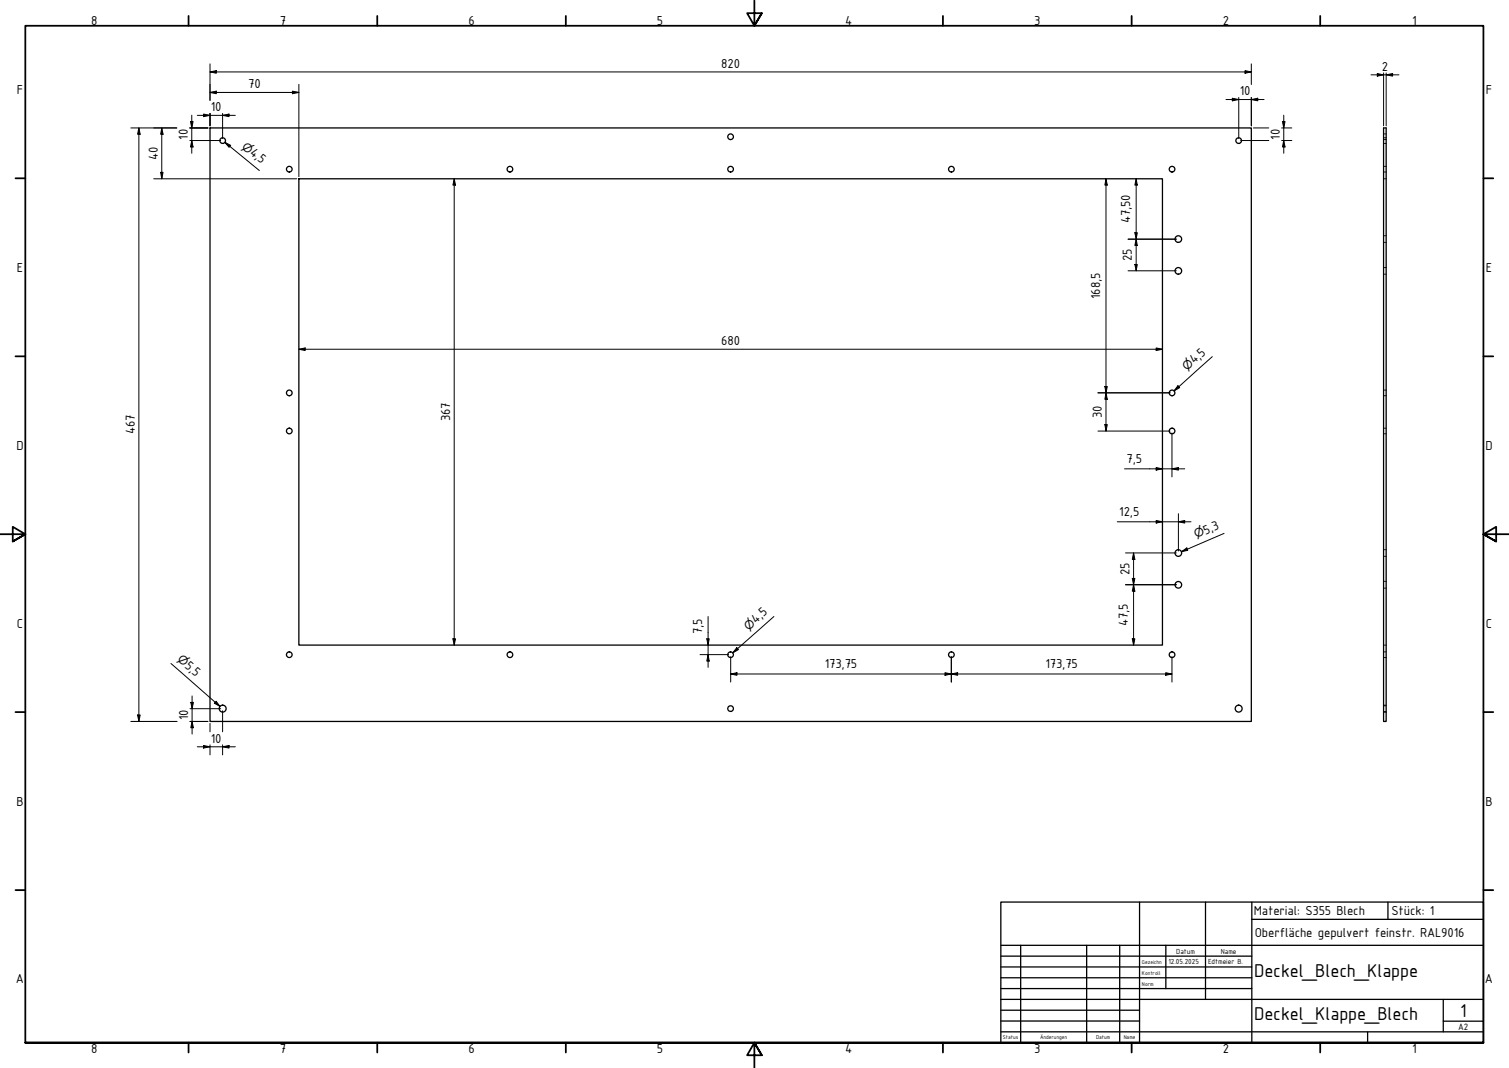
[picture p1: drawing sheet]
<svg xmlns="http://www.w3.org/2000/svg" width="594mm" height="420mm" viewBox="0 0 594 420" stroke-linecap="round" stroke-linejoin="round" font-family="sans-serif">
<!-- layer: Sichtbar (ISO) -->
<g fill="none" stroke="#000" stroke-width=".51">
<path d="M82.7 50.3h409.9v233.5h-409.9zM544.7 50.3h1v233.5h-1zM117.7 70.3h339.9v183.5h-339.9z"/>
<circle cx="87.7" cy="55.3" r="1.11"/>
<circle cx="287.6" cy="53.8" r="1.11"/>
<circle cx="487.6" cy="55.3" r="1.11"/>
<circle cx="113.9" cy="66.6" r="1.11"/>
<circle cx="200.8" cy="66.6" r="1.11"/>
<circle cx="287.6" cy="66.6" r="1.11"/>
<circle cx="374.6" cy="66.6" r="1.11"/>
<circle cx="461.4" cy="66.6" r="1.11"/>
<circle cx="463.9" cy="94.1" r="1.3"/>
<circle cx="463.9" cy="106.6" r="1.3"/>
<circle cx="113.9" cy="154.6" r="1.11"/>
<circle cx="461.4" cy="154.6" r="1.11"/>
<circle cx="113.9" cy="169.6" r="1.11"/>
<circle cx="461.4" cy="169.6" r="1.11"/>
<circle cx="463.9" cy="217.6" r="1.3"/>
<circle cx="463.9" cy="230.1" r="1.3"/>
<circle cx="113.9" cy="257.6" r="1.11"/>
<circle cx="200.8" cy="257.6" r="1.11"/>
<circle cx="287.6" cy="257.6" r="1.11"/>
<circle cx="374.6" cy="257.6" r="1.11"/>
<circle cx="461.4" cy="257.6" r="1.11"/>
<circle cx="87.7" cy="278.8" r="1.37"/>
<circle cx="287.6" cy="278.8" r="1.11"/>
<circle cx="487.6" cy="278.8" r="1.37"/>
</g>
<!-- layer: Verdeckt (ISO) -->
<g fill="none" stroke="#000" stroke-width=".39">
<path d="M544.7 52.7h.4M544.7 54.9h.4M544.7 54.2h.4M544.7 56.4h.4M545.4 52.7h.3M545.4 54.9h.3M545.4 54.2h.3M545.4 56.4h.3M544.7 70.3h.4M544.7 65.4h.4M544.7 67.7h.4M545.4 70.3h.3"/>
<path d="M545.4 65.4h.3M545.4 67.7h.3M544.7 92.8h.4M544.7 95.4h.4M545.4 92.8h.3M545.4 95.4h.3M544.7 105.3h.4M544.7 107.9h.4M545.4 105.3h.3M545.4 107.9h.3M544.7 153.5h.4M544.7 155.7h.4"/>
<path d="M545.4 153.5h.3M545.4 155.7h.3M544.7 170.7h.4M544.7 168.4h.4M545.4 170.7h.3M545.4 168.4h.3M544.7 218.9h.4M544.7 216.3h.4M545.4 218.9h.3M545.4 216.3h.3M544.7 231.4h.4M544.7 228.7h.4"/>
<path d="M545.4 231.4h.3M545.4 228.7h.3M544.7 253.8h.4M544.7 258.7h.4M544.7 256.5h.4M545.4 253.8h.3M545.4 258.7h.3M545.4 256.5h.3M544.7 277.4h.4M544.7 277.7h.4M544.7 280h.4M545.4 277.4h.3"/>
<path d="M545.4 277.7h.3M545.4 280h.3M544.7 280.2h.4M545.4 280.2h.3"/>
</g>
<!-- layer: Rahmen (ISO) -->
<g fill="none" stroke="#000" stroke-width=".7">
<path d="M74.2 6.3v3.8M148.5 6.3v3.8M222.8 6.3v3.8M297 .2v9.9l-2.9-4.9h5.8l-2.9 4.9 2.9-4.9M371.2 6.3v3.8M445.5 6.3v3.8M519.7 6.3v3.8M6.1 70.1h3.9M584 70.1h3.9M6.1 140.2h3.9M584 140.2h3.9M0 210.2h10l-5-3v5.8l5-2.8-5 2.8"/>
<path d="M594 210.2h-10l5-3v5.8l-5-2.8 5 2.8M6.1 280.1h3.9M584 280.1h3.9M6.1 350.2h3.9M584 350.2h3.9M10 410.2v-400.1h574v400.1h-574h574M74.2 410.2v3.9M148.5 410.2v3.9M222.8 410.2v3.9M299.9 415.1l-2.9-4.9 2.9 4.9h-5.8l2.9-4.9v10M371.2 410.2v3.9M445.5 410.2v3.9"/>
<path d="M519.7 410.2v3.9"/>
</g>
<!-- layer: Titel (ISO) -->
<g fill="none" stroke="#000" stroke-width=".51">
<path d="M394 354.9h190v55.3h-190zM448.6 354.9v55.3M474.6 354.9v38.3M492.8 354.9v55.3M546.4 354.9v6.8M394 376.2h98.8M394 371.9h190M401.8 371.9v38.3M427.8 371.9v38.3M440.8 371.9v38.3M459 371.9v17M492.8 361.7h91.2"/>
<path d="M394 380.4h98.8M394 384.7h98.8M394 388.9h98.8M394 393.2h190M394 397.4h54.6M568.2 393.2v12.7M394 405.9h190M394 401.7h54.6M538.4 405.9v4.3M568.2 401.7h15.8"/>
</g>
<g fill="none" stroke="#000" stroke-width=".39">
<path d="M82.7 28.3l2.5-.5v1zM82.7 36.4l2.5-.5v1zM82.7 28.3h409.9M82.7 25.1v14.4M82.7 36.4h35M115.1 35.9l2.6 .5-2.6 .5zM117.7 33.2v36.3M482.7 39.2h14.9M485.1 38.7l2.6 .5-2.6 .5zM487.7 38.3v16.2M490.2 27.8l2.4 .5-2.4 .5zM492.6 39.2l2.6-.5v1z"/>
<path d="M492.6 25.1v8.2M492.6 38.3v11.2M539.8 29.4h10.9M542.2 28.9l2.5 .5-2.5 .6zM544.7 28.7v20.8M545.7 29.4l2.6-.5v1.1zM545.7 28.7v20.8M51.5 50.3h18.1M54.7 50.3l.5 2.5h-1zM54.7 50.3v233.5M63.7 50.3l.5 2.5h-1zM63.7 50.3v20"/>
<path d="M74.7 50.3h7.2M74.7 55.3h12.2M75 47.8h1l-.5 2.5zM75.5 55.3l.5 2.5h-1zM75.5 45.3v15M77.7 45.4h14.9M80.1 44.9l2.6 .5-2.6 .5zM82.7 44.6v4.9M87.6 45.4l2.6-.5v1zM87.6 44.6v9.9M88.5 56l2.3 1.2-.6 .8zM88.5 56l13.6 11.1"/>
<path d="M488.4 55.3h11.1M493.5 50.3h6M504.6 50.3h4M504.6 55.3h4M504.9 47.8h1l-.5 2.5zM505.4 55.3l.5 2.5h-1zM505.4 45.3v15M60.5 70.3h56.3M63.2 67.8h1l-.5 2.5zM178.8 70.3l.5 2.5h-1zM178.8 70.3v183.5M435.4 70.3l.5 2.5h-.9z"/>
<path d="M435.4 70.3v99.3M447.3 70.3l.4 2.5h-.9zM447.3 70.3v36.2M444.1 94.1h19M446.8 91.5h.9l-.4 2.6zM447.3 94.1l.4 2.5h-.9zM444.1 106.5h19M446.8 104.1h.9l-.4 2.4zM117.7 137.4l2.4-.5v1zM117.7 137.4h339.9M455.2 136.9l2.4 .5-2.4 .5zM432.2 154.5h28.4"/>
<path d="M435 152.1h.9l-.5 2.4zM435.4 154.5l.5 2.6h-.9zM463.7 151.7l.7 .8-2.2 1.3zM477.3 140.3l-15.1 13.5M432.2 169.6h28.4M435 167h.9l-.5 2.6zM461.4 170.3v17.3M442.7 184.4h23.7M455.2 183.9l2.4 .5-2.4 .6zM461.4 184.4l2.5-.5v1.1zM439.9 205.3h29M443.1 217.5h20"/>
<path d="M446.3 217.5l.5 2.6h-1zM446.3 217.5v36.3M455.2 204.8l2.4 .5-2.4 .5zM463.9 205.3l2.5-.5v1zM463.9 202.1v14.7M465.1 217l2.1-1.4 .4 .9zM481.9 209.8l-16.8 7.2M443.1 230h20M445.8 227.6h1l-.5 2.4zM446.3 230l.5 2.6h-1zM178.3 251.3h1l-.5 2.5zM275.6 257.5h11.2"/>
<path d="M278.3 251.3h.9l-.4 2.5zM278.8 257.5l.4 2.6h-.9zM278.8 242.5v20.1M287.7 258.4v9.9M290.1 254.8l.6 .8-2.2 1.2zM304.7 242.5l-16.2 14.3M374.5 258.4v9.9M445.8 251.3h1l-.5 2.5zM461.4 258.4v9.9M67.3 261l19.3 16.9M74.8 278.8h12.1M75.1 276.3h1l-.5 2.5z"/>
<path d="M75.6 273.8v15M85.1 275.9l1.5 2-2.2-1.3zM87.6 279.6v8.3M287.7 265.2l2.4-.6v1.1zM287.7 265.2h173.7M372 264.6l2.5 .6-2.5 .5zM374.5 265.2l2.5-.6v1.1zM458.9 264.6l2.5 .6-2.5 .5zM51.5 283.8h18.2M54.2 281.3h1l-.5 2.5zM74.8 283.8h7.1M75.6 283.8l.5 2.5h-1z"/>
<path d="M77.7 293.8h14.9M80.1 293.3l2.6 .5-2.6 .5zM82.7 284.6v3.3M82.7 293v4M87.6 293.8l2.6-.5v1zM87.6 293v4"/>
</g>
<g fill="#000">
<path d="M82.7 28.3l2.5-.5v1z" fill-rule="evenodd"/>
<path d="M82.7 36.4l2.5-.5v1z" fill-rule="evenodd"/>
<path d="M115.1 35.9l2.6 .5-2.6 .5z" fill-rule="evenodd"/>
<path d="M485.1 38.7l2.6 .5-2.6 .5z" fill-rule="evenodd"/>
<path d="M490.2 27.8l2.4 .5-2.4 .5z" fill-rule="evenodd"/>
<path d="M492.6 39.2l2.6-.5v1z" fill-rule="evenodd"/>
<path d="M542.2 28.9l2.5 .5-2.5 .6z" fill-rule="evenodd"/>
<path d="M545.7 29.4l2.6-.5v1.1z" fill-rule="evenodd"/>
<path d="M54.7 50.3l.5 2.5h-1z" fill-rule="evenodd"/>
<path d="M63.7 50.3l.5 2.5h-1z" fill-rule="evenodd"/>
<path d="M75 47.8h1l-.5 2.5z" fill-rule="evenodd"/>
<path d="M75.5 55.3l.5 2.5h-1z" fill-rule="evenodd"/>
<path d="M80.1 44.9l2.6 .5-2.6 .5z" fill-rule="evenodd"/>
<path d="M87.6 45.4l2.6-.5v1z" fill-rule="evenodd"/>
<path d="M88.5 56l2.3 1.2-.6 .8z" fill-rule="evenodd"/>
<path d="M504.9 47.8h1l-.5 2.5z" fill-rule="evenodd"/>
<path d="M505.4 55.3l.5 2.5h-1z" fill-rule="evenodd"/>
<path d="M63.2 67.8h1l-.5 2.5z" fill-rule="evenodd"/>
<path d="M178.8 70.3l.5 2.5h-1z" fill-rule="evenodd"/>
<path d="M435.4 70.3l.5 2.5h-.9z" fill-rule="evenodd"/>
<path d="M447.3 70.3l.4 2.5h-.9z" fill-rule="evenodd"/>
<path d="M446.8 91.5h.9l-.4 2.6z" fill-rule="evenodd"/>
<path d="M447.3 94.1l.4 2.5h-.9z" fill-rule="evenodd"/>
<path d="M446.8 104.1h.9l-.4 2.4z" fill-rule="evenodd"/>
<path d="M117.7 137.4l2.4-.5v1z" fill-rule="evenodd"/>
<path d="M455.2 136.9l2.4 .5-2.4 .5z" fill-rule="evenodd"/>
<path d="M435 152.1h.9l-.5 2.4z" fill-rule="evenodd"/>
<path d="M435.4 154.5l.5 2.6h-.9z" fill-rule="evenodd"/>
<path d="M463.7 151.7l.7 .8-2.2 1.3z" fill-rule="evenodd"/>
<path d="M435 167h.9l-.5 2.6z" fill-rule="evenodd"/>
<path d="M455.2 183.9l2.4 .5-2.4 .6z" fill-rule="evenodd"/>
<path d="M461.4 184.4l2.5-.5v1.1z" fill-rule="evenodd"/>
<path d="M455.2 204.8l2.4 .5-2.4 .5z" fill-rule="evenodd"/>
<path d="M463.9 205.3l2.5-.5v1z" fill-rule="evenodd"/>
<path d="M465.1 217l2.1-1.4 .4 .9z" fill-rule="evenodd"/>
<path d="M445.8 227.6h1l-.5 2.4z" fill-rule="evenodd"/>
<path d="M446.3 230l.5 2.6h-1z" fill-rule="evenodd"/>
<path d="M446.3 217.5l.5 2.6h-1z" fill-rule="evenodd"/>
<path d="M178.3 251.3h1l-.5 2.5z" fill-rule="evenodd"/>
<path d="M278.3 251.3h.9l-.4 2.5z" fill-rule="evenodd"/>
<path d="M290.1 254.8l.6 .8-2.2 1.2z" fill-rule="evenodd"/>
<path d="M445.8 251.3h1l-.5 2.5z" fill-rule="evenodd"/>
<path d="M75.1 276.3h1l-.5 2.5z" fill-rule="evenodd"/>
<path d="M85.1 275.9l1.5 2-2.2-1.3z" fill-rule="evenodd"/>
<path d="M278.8 257.5l.4 2.6h-.9z" fill-rule="evenodd"/>
<path d="M287.7 265.2l2.4-.6v1.1z" fill-rule="evenodd"/>
<path d="M372 264.6l2.5 .6-2.5 .5z" fill-rule="evenodd"/>
<path d="M374.5 265.2l2.5-.6v1.1z" fill-rule="evenodd"/>
<path d="M458.9 264.6l2.5 .6-2.5 .5z" fill-rule="evenodd"/>
<path d="M54.2 281.3h1l-.5 2.5z" fill-rule="evenodd"/>
<path d="M75.6 283.8l.5 2.5h-1z" fill-rule="evenodd"/>
<path d="M80.1 293.3l2.6 .5-2.6 .5z" fill-rule="evenodd"/>
<path d="M87.6 293.8l2.6-.5v1z" fill-rule="evenodd"/>
</g>
<g font-size="7.9">
<text x="493.8" y="384.3">Deckel_Blech_Klappe</text>
<text x="493.8" y="401.3">Deckel_Klappe_Blech</text>
<text x="574.9" y="400">1</text>
</g>
<g font-size="5.5">
<text x="35.9" y="9.8">8</text>
<text x="110.2" y="9.8">7</text>
<text x="184.4" y="9.8">6</text>
<text x="258.6" y="9.8">5</text>
<text x="332.7" y="9.8">4</text>
<text x="407.2" y="9.8">3</text>
<text x="481.4" y="9.8">2</text>
<text x="556" y="9.8">1</text>
<text x="284" y="26.7">820</text>
<text x="544" y="27.9">2</text>
<text x="97.7" y="34.7">70</text>
<text x="6.6" y="36.9">F</text>
<text x="488.1" y="37.5">10</text>
<text x="584.9" y="36.9">F</text>
<text x="83.1" y="43.8">10</text>
<text x="73.9" y="54.9" transform="rotate(-90 73.9 54.9)">10</text>
<text x="503.8" y="54.9" transform="rotate(-90 503.8 54.9)">10</text>
<text x="62.1" y="62.9" transform="rotate(-90 62.1 62.9)">40</text>
<text x="98" y="60.6" transform="rotate(39 98 60.6)">4,5</text>
<text x="444.9" y="87.9" transform="rotate(-90 444.9 87.9)">47,50</text>
<text x="6.6" y="106.9">E</text>
<text x="445.6" y="102.8" transform="rotate(-90 445.6 102.8)">25</text>
<text x="584.9" y="106.9">E</text>
<text x="433.1" y="117.6" transform="rotate(-90 433.1 117.6)">168,5</text>
<text x="284" y="135.7">680</text>
<text x="470.2" y="143.4" transform="rotate(-42 470.2 143.4)">4,5</text>
<text x="177.2" y="165.7" transform="rotate(-90 177.2 165.7)">367</text>
<text x="433.8" y="164.5" transform="rotate(-90 433.8 164.5)">30</text>
<text x="53" y="170.9" transform="rotate(-90 53 170.9)">467</text>
<text x="6.5" y="176.9">D</text>
<text x="584.8" y="176.9">D</text>
<text x="443.5" y="182.1">7,5</text>
<text x="440.6" y="203">12,5</text>
<text x="474.6" y="210.3" transform="rotate(-23 474.6 210.3)">5,3</text>
<text x="444.7" y="226.2" transform="rotate(-90 444.7 226.2)">25</text>
<text x="297.6" y="245.5" transform="rotate(-41 297.6 245.5)">4,5</text>
<text x="6.6" y="246.9">C</text>
<text x="276.4" y="249.5" transform="rotate(-90 276.4 249.5)">7,5</text>
<text x="444" y="246.4" transform="rotate(-90 444 246.4)">47,5</text>
<text x="584.9" y="246.9">C</text>
<text x="72.5" y="262.3" transform="rotate(41 72.5 262.3)">5,5</text>
<text x="324.7" y="262.9">173,75</text>
<text x="411.6" y="262.9">173,75</text>
<text x="74" y="283.4" transform="rotate(-90 74 283.4)">10</text>
<text x="83.1" y="292.2">10</text>
<text x="6.5" y="316.9">B</text>
<text x="584.8" y="316.9">B</text>
<text x="493.6" y="360.1">Material: S355 Blech</text>
<text x="547.8" y="360.2">Stück: 1</text>
<text x="494" y="368.7">Oberfläche gepulvert feinstr. RAL9016</text>
<text x="6.3" y="386.9">A</text>
<text x="584.6" y="386.9">A</text>
<text x="35.9" y="414.1">8</text>
<text x="110.2" y="414.1">7</text>
<text x="184.4" y="414.1">6</text>
<text x="258.6" y="414.1">5</text>
<text x="332.7" y="414.1">4</text>
<text x="407.2" y="414.1">3</text>
<text x="481.4" y="414.1">2</text>
<text x="556" y="414.1">1</text>
</g>
<g font-size="4.6">
<text x="95" y="58.1" transform="rotate(39 95 58.1)">⌀</text>
<text x="467.2" y="146" transform="rotate(-42 467.2 146)">⌀</text>
<text x="471" y="211.8" transform="rotate(-23 471 211.8)">⌀</text>
<text x="294.6" y="248.1" transform="rotate(-41 294.6 248.1)">⌀</text>
<text x="69.6" y="259.7" transform="rotate(41 69.6 259.7)">⌀</text>
</g>
<text font-size="3.9" x="574.1" y="405.1">A2</text>
<g font-size="3.1">
<text x="463.1" y="375.1">Datum</text>
<text x="480.6" y="375.1">Name</text>
<text x="460" y="379.4">12.05.2025</text>
<text x="475.6" y="379.4">Edtmeier B.</text>
</g>
<g font-size="2.3">
<text x="449.6" y="379.4">Gezeichn</text>
<text x="449.6" y="383.6">Kontroll</text>
<text x="449.6" y="387.9">Norm</text>
<text x="394.8" y="408.8">Status</text>
<text x="409.4" y="408.8">Änderungen</text>
<text x="431.5" y="408.8">Datum</text>
<text x="442.4" y="408.8">Name</text>
</g>
</svg>
